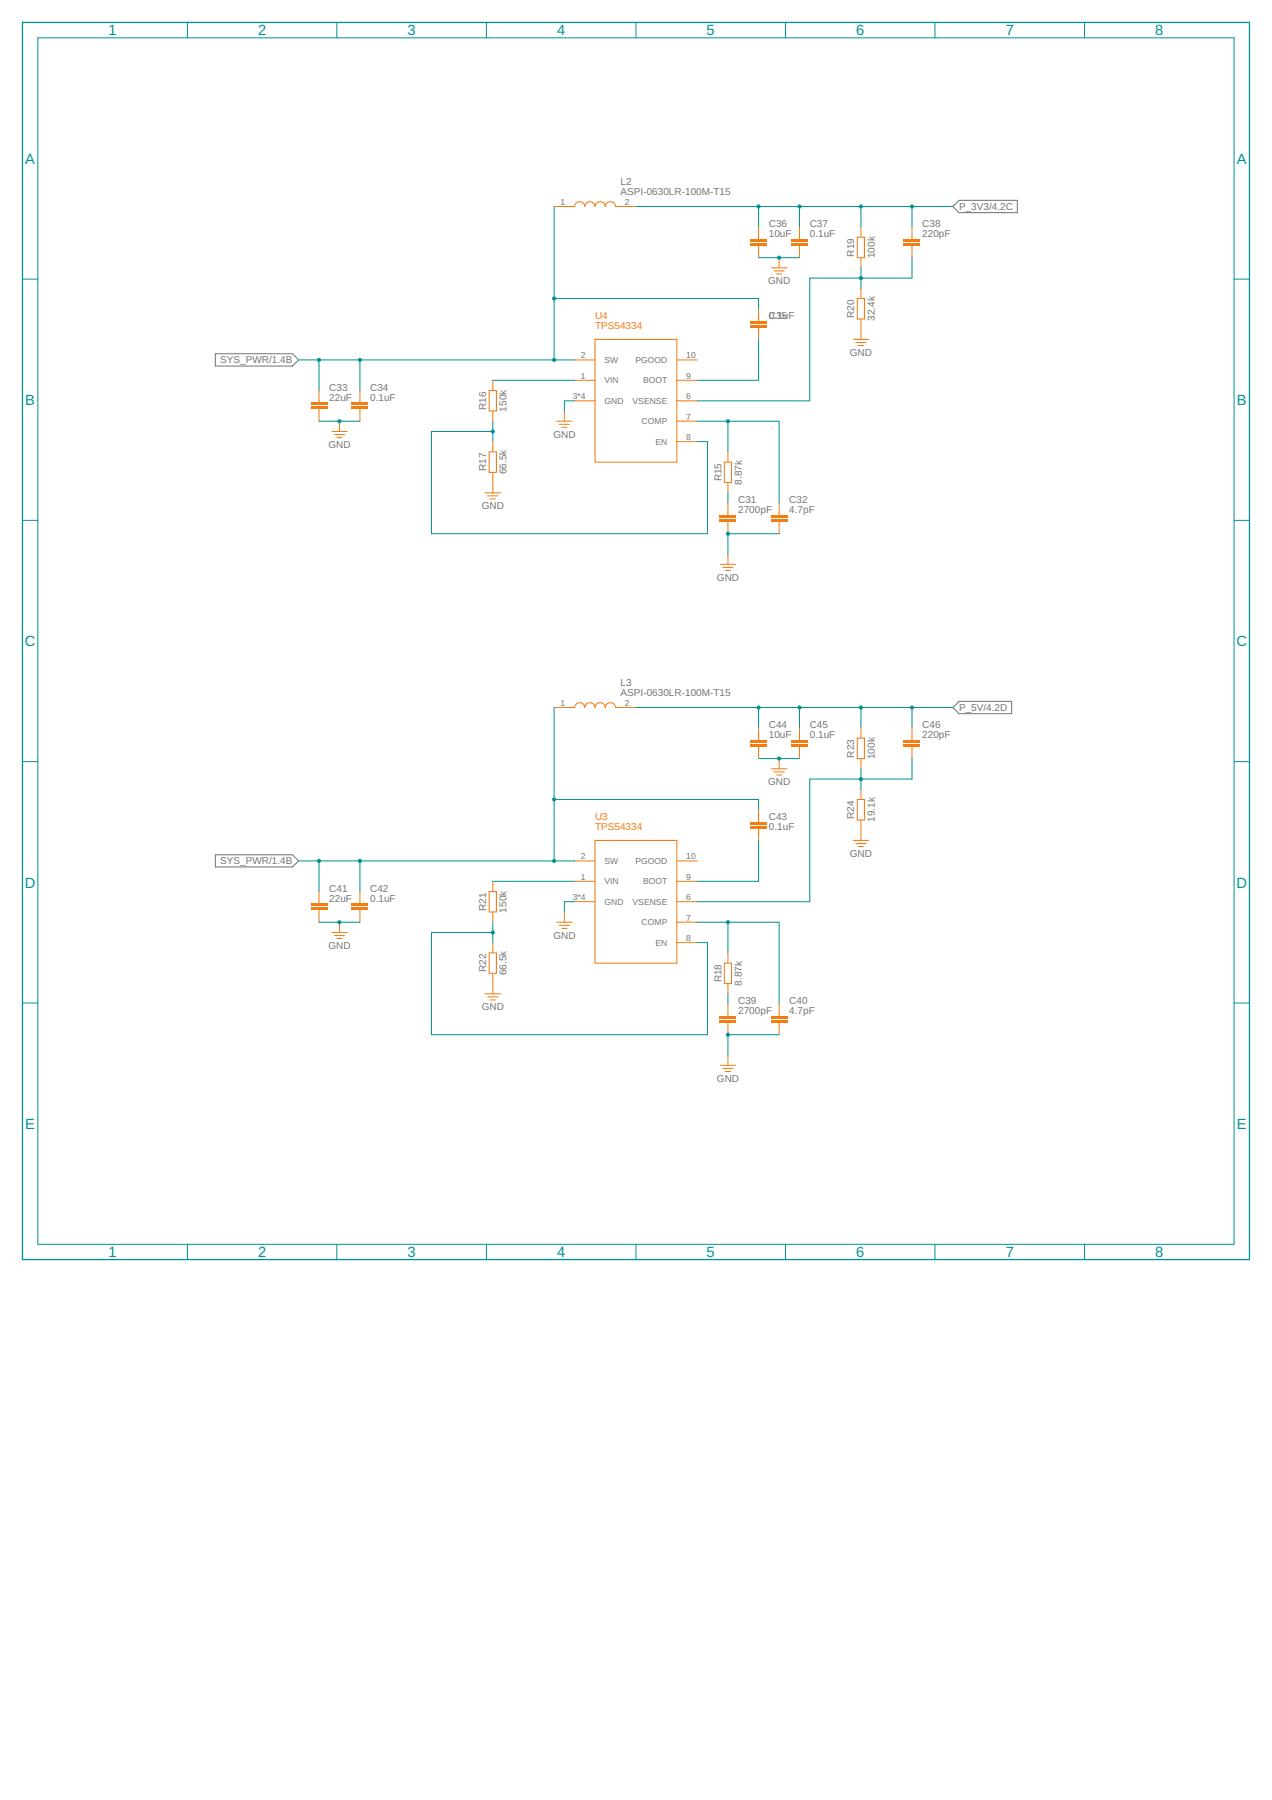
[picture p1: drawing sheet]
<svg xmlns="http://www.w3.org/2000/svg" width="210mm" height="297mm" viewBox="0 0 210 297" stroke-linecap="round" stroke-linejoin="round" font-family="sans-serif">
<path d="M157.2 34.1l1.1-1h9.6v2h-9.6zM35.5 58.4h12.8l1 1-1 1h-12.8zM157.2 116.8l1.1-1.1h8.6v2.1h-8.6zM35.5 141.1h12.8l1 1-1 1h-12.8z" fill="none" stroke="#757575" stroke-width=".17"/>
<g fill="none" stroke="#f57c10" stroke-width=".17">
<path d="M94.8 59.4h3.4M98.2 56h13.5v20.3h-13.5zM111.7 59.4h3.4M91.9 69.5h2.5M92.3 70h1.7M92.7 70.5h.9M93.1 67.8v1.7M94.8 62.8h3.4M94.8 66.1h3.4M111.7 62.8h3.4M111.7 66.1h3.4M111.7 69.5h3.4"/>
<path d="M111.7 72.9h3.4"/>
</g>
<path d="M118.8 85.9h2.7" fill="none" stroke="#f57c10" stroke-width=".34"/>
<path d="M118.8 85.7h2.7v.3h-2.7zM118.8 85.7v.3h2.7v-.3z" fill="#f57c10"/>
<path d="M118.8 85.2h2.7" fill="none" stroke="#f57c10" stroke-width=".34"/>
<path d="M118.8 85h2.7v.4h-2.7zM118.8 85v.4h2.7v-.4z" fill="#f57c10"/>
<path d="M120.1 83v2M120.1 86v2.1" fill="none" stroke="#f57c10" stroke-width=".17"/>
<path d="M127.2 85.9h2.7" fill="none" stroke="#f57c10" stroke-width=".34"/>
<path d="M127.2 85.7h2.7v.3h-2.7zM127.2 85.7v.3h2.7v-.3z" fill="#f57c10"/>
<path d="M127.2 85.2h2.7" fill="none" stroke="#f57c10" stroke-width=".34"/>
<path d="M127.2 85h2.7v.4h-2.7zM127.2 85v.4h2.7v-.4z" fill="#f57c10"/>
<path d="M119.5 76.3h1.2v3.3h-1.2zM120.1 74.6v1.7M120.1 79.6v1.7M118.9 93.1h2.5M119.3 93.6h1.7M119.7 94.1h.8M120.1 91.4v1.7M128.6 83v2M128.6 86v2.1" fill="none" stroke="#f57c10" stroke-width=".17"/>
<path d="M51.3 67.3h2.7" fill="none" stroke="#f57c10" stroke-width=".34"/>
<path d="M51.3 67.1h2.7v.4h-2.7zM51.3 67.1v.4h2.7v-.4z" fill="#f57c10"/>
<path d="M51.3 66.6h2.7" fill="none" stroke="#f57c10" stroke-width=".34"/>
<path d="M51.3 66.5h2.7v.3h-2.7zM51.3 66.5v.3h2.7v-.3z" fill="#f57c10"/>
<path d="M52.6 64.5v2M52.6 67.5v2" fill="none" stroke="#f57c10" stroke-width=".17"/>
<path d="M58 67.3h2.7" fill="none" stroke="#f57c10" stroke-width=".34"/>
<path d="M58 67.1h2.7v.4h-2.7zM58 67.1v.4h2.7v-.4z" fill="#f57c10"/>
<path d="M58 66.6h2.7" fill="none" stroke="#f57c10" stroke-width=".34"/>
<path d="M58 66.5h2.7v.3h-2.7zM58 66.5v.3h2.7v-.3z" fill="#f57c10"/>
<g fill="none" stroke="#f57c10" stroke-width=".17">
<path d="M54.8 71.2h2.5M55.2 71.7h1.7M55.6 72.2h.8M56 69.5v1.7M59.4 64.5v2M59.4 67.5v2M80.7 64.5h1.2v3.3h-1.2zM80.7 74.6h1.2v3.4h-1.2zM81.3 62.8v1.7M81.3 67.8v1.7M81.3 72.9v1.7M81.3 78v3.3"/>
<path d="M80.1 81.3h2.5M80.5 81.8h1.7M80.9 82.3h.8"/>
</g>
<path d="M123.8 53.8h2.7" fill="none" stroke="#f57c10" stroke-width=".34"/>
<path d="M123.8 53.7h2.7v.3h-2.7zM123.8 53.7v.3h2.7v-.3z" fill="#f57c10"/>
<path d="M123.8 53.1h2.7" fill="none" stroke="#f57c10" stroke-width=".34"/>
<path d="M123.8 53h2.7v.3h-2.7zM123.8 53v.3h2.7v-.3z" fill="#f57c10"/>
<path d="M91.4 34.1h3.4a.84 .84 0 0 1 .9-.8 .84 .84 0 0 1 .8 .8 .85 .85 0 0 1 .8-.8 .85 .85 0 0 1 .9 .8 .85 .85 0 0 1 .8-.8 .85 .85 0 0 1 .9 .8 .85 .85 0 0 1 .8-.8 .85 .85 0 0 1 .9 .8h3.3M125.2 50.9v2.1M125.2 54v2" fill="none" stroke="#f57c10" stroke-width=".17"/>
<path d="M123.8 40.3h2.7" fill="none" stroke="#f57c10" stroke-width=".34"/>
<path d="M123.8 40.2h2.7v.3h-2.7zM123.8 40.2v.3h2.7v-.3z" fill="#f57c10"/>
<path d="M123.8 39.6h2.7" fill="none" stroke="#f57c10" stroke-width=".34"/>
<path d="M123.8 39.5h2.7v.3h-2.7zM123.8 39.5v.3h2.7v-.3z" fill="#f57c10"/>
<path d="M125.2 37.4v2.1M125.2 40.5v2" fill="none" stroke="#f57c10" stroke-width=".17"/>
<path d="M130.6 40.3h2.7" fill="none" stroke="#f57c10" stroke-width=".34"/>
<path d="M130.6 40.2h2.7v.3h-2.7zM130.6 40.2v.3h2.7v-.3z" fill="#f57c10"/>
<path d="M130.6 39.6h2.7" fill="none" stroke="#f57c10" stroke-width=".34"/>
<path d="M130.6 39.5h2.7v.3h-2.7zM130.6 39.5v.3h2.7v-.3z" fill="#f57c10"/>
<path d="M131.9 37.4v2.1M131.9 40.5v2" fill="none" stroke="#f57c10" stroke-width=".17"/>
<path d="M149.1 40.3h2.7" fill="none" stroke="#f57c10" stroke-width=".34"/>
<path d="M149.1 40.2h2.7l.1 .3h-2.8zM149.1 40.2v.3h2.7v-.3z" fill="#f57c10"/>
<path d="M149.1 39.6h2.7" fill="none" stroke="#f57c10" stroke-width=".34"/>
<path d="M149.1 39.5h2.7l.1 .3h-2.8zM149.1 39.5v.3h2.7v-.3z" fill="#f57c10"/>
<g fill="none" stroke="#f57c10" stroke-width=".17">
<path d="M141.5 39.1h1.1v3.4h-1.1zM142.1 37.4v1.7M150.5 37.4v2.1M127.3 44.2h2.5M127.7 44.7h1.7M128.1 45.2h.9M128.6 42.5v1.7M140.8 56h2.5M141.2 56.5h1.7M141.5 49.3h1.1v3.3h-1.1zM141.6 57h.9M142.1 42.5v1.7"/>
<path d="M142.1 47.6v1.7M142.1 52.6v3.4M150.5 40.5v2M98.2 138.7h13.5v20.2h-13.5zM91.9 152.2h2.5M92.3 152.7h1.7M92.7 153.2h.9M93.1 150.5v1.7M94.8 145.4h3.4M94.8 142.1h3.4M94.8 148.8h3.4M111.7 145.4h3.4"/>
<path d="M111.7 142.1h3.4M111.7 148.8h3.4M111.7 152.2h3.4M111.7 155.6h3.4"/>
</g>
<path d="M118.8 168.6h2.7" fill="none" stroke="#f57c10" stroke-width=".34"/>
<path d="M118.8 168.4h2.7v.3h-2.7zM118.8 168.4v.3h2.7v-.3z" fill="#f57c10"/>
<path d="M118.8 167.9h2.7" fill="none" stroke="#f57c10" stroke-width=".34"/>
<path d="M118.8 167.7h2.7v.3h-2.7zM118.8 167.7v.3h2.7v-.3z" fill="#f57c10"/>
<path d="M120.1 165.7v2M120.1 168.7v2.1" fill="none" stroke="#f57c10" stroke-width=".17"/>
<path d="M127.2 168.6h2.7" fill="none" stroke="#f57c10" stroke-width=".34"/>
<path d="M127.2 168.4h2.7v.3h-2.7zM127.2 168.4v.3h2.7v-.3z" fill="#f57c10"/>
<path d="M127.2 167.9h2.7" fill="none" stroke="#f57c10" stroke-width=".34"/>
<path d="M127.2 167.7h2.7v.3h-2.7zM127.2 167.7v.3h2.7v-.3z" fill="#f57c10"/>
<path d="M119.5 158.9h1.2v3.4h-1.2zM120.1 157.2v1.7M118.9 175.8h2.5M119.3 176.3h1.7M119.7 176.8h.8M120.1 162.3v1.7M120.1 174.1v1.7M128.6 165.7v2M128.6 168.7v2.1" fill="none" stroke="#f57c10" stroke-width=".17"/>
<path d="M51.3 150h2.7" fill="none" stroke="#f57c10" stroke-width=".34"/>
<path d="M51.3 149.8h2.7v.4h-2.7zM51.3 149.8v.4h2.7v-.4z" fill="#f57c10"/>
<path d="M51.3 149.3h2.7" fill="none" stroke="#f57c10" stroke-width=".34"/>
<path d="M51.3 149.1h2.7v.4h-2.7zM51.3 149.1v.4h2.7v-.4z" fill="#f57c10"/>
<path d="M52.6 147.1v2M52.6 150.2v2" fill="none" stroke="#f57c10" stroke-width=".17"/>
<path d="M58 150h2.7" fill="none" stroke="#f57c10" stroke-width=".34"/>
<path d="M58 149.8h2.7v.4h-2.7zM58 149.8v.4h2.7v-.4z" fill="#f57c10"/>
<path d="M58 149.3h2.7" fill="none" stroke="#f57c10" stroke-width=".34"/>
<path d="M58 149.1h2.7v.4h-2.7zM58 149.1v.4h2.7v-.4z" fill="#f57c10"/>
<g fill="none" stroke="#f57c10" stroke-width=".17">
<path d="M54.8 153.9h2.5M55.2 154.4h1.7M55.6 154.9h.8M56 152.2v1.7M59.4 147.1v2M59.4 150.2v2M80.7 147.1h1.2v3.4h-1.2zM80.7 157.2h1.2v3.4h-1.2zM81.3 145.4v1.7M81.3 150.5v1.7M81.3 155.6v1.6M80.1 164h2.5"/>
<path d="M80.5 164.5h1.7M80.9 165h.8M81.3 160.6v3.4"/>
</g>
<path d="M123.8 136.5h2.7" fill="none" stroke="#f57c10" stroke-width=".34"/>
<path d="M123.8 136.3h2.7v.4h-2.7zM123.8 136.3v.4h2.7v-.4z" fill="#f57c10"/>
<path d="M123.8 135.8h2.7" fill="none" stroke="#f57c10" stroke-width=".34"/>
<path d="M123.8 135.7h2.7v.3h-2.7zM123.8 135.7v.3h2.7v-.3z" fill="#f57c10"/>
<path d="M91.4 116.8h3.4a.84 .84 0 0 1 .9-.8 .84 .84 0 0 1 .8 .8 .85 .85 0 0 1 .8-.8 .85 .85 0 0 1 .9 .8 .85 .85 0 0 1 .8-.8 .85 .85 0 0 1 .9 .8 .85 .85 0 0 1 .8-.8 .85 .85 0 0 1 .9 .8h3.3M125.2 133.6v2.1M125.2 136.7v2" fill="none" stroke="#f57c10" stroke-width=".17"/>
<path d="M123.8 123h2.7" fill="none" stroke="#f57c10" stroke-width=".34"/>
<path d="M123.8 122.8h2.7v.4h-2.7zM123.8 122.8v.4h2.7v-.4z" fill="#f57c10"/>
<path d="M123.8 122.3h2.7" fill="none" stroke="#f57c10" stroke-width=".34"/>
<path d="M123.8 122.2h2.7v.3h-2.7zM123.8 122.2v.3h2.7v-.3z" fill="#f57c10"/>
<path d="M125.2 120.1v2.1M125.2 123.2v2" fill="none" stroke="#f57c10" stroke-width=".17"/>
<path d="M130.6 123h2.7" fill="none" stroke="#f57c10" stroke-width=".34"/>
<path d="M130.6 122.8h2.7v.4h-2.7zM130.6 122.8v.4h2.7v-.4z" fill="#f57c10"/>
<path d="M130.6 122.3h2.7" fill="none" stroke="#f57c10" stroke-width=".34"/>
<path d="M130.6 122.2h2.7v.3h-2.7zM130.6 122.2v.3h2.7v-.3z" fill="#f57c10"/>
<path d="M131.9 120.1v2.1M131.9 123.2v2" fill="none" stroke="#f57c10" stroke-width=".17"/>
<path d="M149.1 123h2.7" fill="none" stroke="#f57c10" stroke-width=".34"/>
<path d="M149.1 122.8h2.7l.1 .4h-2.8zM149.1 122.8v.4h2.7v-.4z" fill="#f57c10"/>
<path d="M149.1 122.3h2.7" fill="none" stroke="#f57c10" stroke-width=".34"/>
<path d="M149.1 122.2h2.7l.1 .3h-2.8zM149.1 122.2v.3h2.7v-.3z" fill="#f57c10"/>
<g fill="none" stroke="#f57c10" stroke-width=".17">
<path d="M127.3 126.9h2.5M127.7 127.4h1.7M128.1 127.9h.9M128.6 125.2v1.7M140.8 138.7h2.5M141.2 139.2h1.7M141.5 121.8h1.1v3.4h-1.1zM141.5 131.9h1.1v3.4h-1.1zM141.6 139.7h.9M142.1 120.1v1.7M142.1 125.2v1.7M142.1 130.3v1.6"/>
<path d="M142.1 135.3v3.4M150.5 120.1v2.1M150.5 123.2v2"/>
</g>
<path d="M3.7 3.7h202.5v204.2h-202.5z" fill="none" stroke="#009292" stroke-width=".21"/>
<g fill="none" stroke="#009292" stroke-width=".17">
<path d="M6.2 6.2h197.4v199.1h-197.4zM30.9 3.7v2.5M55.6 3.7v2.5M80.3 3.7v2.5M104.9 3.7v2.5M129.6 3.7v2.5M154.3 3.7v2.5M179 3.7v2.5M3.7 46.1h2.5M203.6 46.1h2.6M94.8 66.1h-1.7v1.7M3.7 85.9h2.5"/>
<path d="M128.6 88.1h-8.5v3.3M203.6 85.9h2.6M3.7 125.7h2.5M203.6 125.7h2.6M3.7 165.5h2.5M203.6 165.5h2.6M30.9 205.3v2.6M55.6 205.3v2.6M80.3 205.3v2.6M104.9 205.3v2.6M129.6 205.3v2.6M154.3 205.3v2.6"/>
<path d="M179 205.3v2.6"/>
</g>
<circle cx="120.1" cy="88.1" r=".34" fill="#009292"/>
<path d="M119.8 88.1a.35 .35 0 0 1 .7 0 .35 .35 0 0 1-.7 0zM119.8 88.1a.35 .35 0 0 0 .7 0 .35 .35 0 0 0-.7 0z" fill="#009292"/>
<path d="M52.6 69.5h6.8" fill="none" stroke="#009292" stroke-width=".17"/>
<circle cx="56" cy="69.5" r=".34" fill="#009292"/>
<path d="M55.7 69.5a.34 .34 0 0 1 .6 0 .34 .34 0 0 1-.6 0zM55.7 69.5a.34 .34 0 0 0 .6 0 .34 .34 0 0 0-.6 0z" fill="#009292"/>
<path d="M125.2 42.5h6.7" fill="none" stroke="#009292" stroke-width=".17"/>
<circle cx="128.6" cy="42.5" r=".34" fill="#009292"/>
<path d="M128.2 42.5a.35 .35 0 0 1 .7 0 .35 .35 0 0 1-.7 0zM128.2 42.5a.35 .35 0 0 0 .7 0 .35 .35 0 0 0-.7 0z" fill="#009292"/>
<path d="M94.8 148.8h-1.7v1.7M128.6 170.8h-8.5v3.3" fill="none" stroke="#009292" stroke-width=".17"/>
<circle cx="120.1" cy="170.8" r=".34" fill="#009292"/>
<path d="M119.8 170.8a.35 .35 0 0 1 .7 0 .35 .35 0 0 1-.7 0zM119.8 170.8a.35 .35 0 0 0 .7 0 .35 .35 0 0 0-.7 0z" fill="#009292"/>
<path d="M52.6 152.2h6.8" fill="none" stroke="#009292" stroke-width=".17"/>
<circle cx="56" cy="152.2" r=".34" fill="#009292"/>
<path d="M55.7 152.2a.34 .34 0 0 1 .6 0 .34 .34 0 0 1-.6 0zM55.7 152.2a.34 .34 0 0 0 .6 0 .34 .34 0 0 0-.6 0z" fill="#009292"/>
<path d="M125.2 125.2h6.7" fill="none" stroke="#009292" stroke-width=".17"/>
<circle cx="128.6" cy="125.2" r=".34" fill="#009292"/>
<path d="M128.2 125.2a.35 .35 0 0 1 .7 0 .35 .35 0 0 1-.7 0zM128.2 125.2a.35 .35 0 0 0 .7 0 .35 .35 0 0 0-.7 0z" fill="#009292"/>
<path d="M115.1 69.5h13.5v13.5M120.1 69.5v5.1M120.1 81.3v1.7" fill="none" stroke="#009292" stroke-width=".17"/>
<circle cx="120.1" cy="69.5" r=".34" fill="#009292"/>
<path d="M119.8 69.5a.35 .35 0 0 1 .7 0 .35 .35 0 0 1-.7 0zM119.8 69.5a.35 .35 0 0 0 .7 0 .35 .35 0 0 0-.7 0z" fill="#009292"/>
<path d="M81.3 69.5v3.4M81.3 71.2h-10.1v16.9h45.6v-15.2h-1.7" fill="none" stroke="#009292" stroke-width=".17"/>
<circle cx="81.3" cy="71.2" r=".34" fill="#009292"/>
<path d="M81 71.2a.35 .35 0 0 1 .7 0 .35 .35 0 0 1-.7 0zM81 71.2a.35 .35 0 0 0 .7 0 .35 .35 0 0 0-.7 0z" fill="#009292"/>
<path d="M91.4 34.1v25.3M49.3 59.4h45.5M52.6 59.4v5.1M59.4 59.4v5.1M91.4 49.3h33.8v1.6" fill="none" stroke="#009292" stroke-width=".17"/>
<g fill="#009292">
<circle cx="91.4" cy="49.3" r=".34"/>
<circle cx="91.4" cy="59.4" r=".34"/>
<circle cx="59.4" cy="59.4" r=".34"/>
<circle cx="52.6" cy="59.4" r=".34"/>
</g>
<g fill="#009292">
<path d="M91.1 49.3a.35 .35 0 0 1 .7 0 .35 .35 0 0 1-.7 0zM91.1 49.3a.35 .35 0 0 0 .7 0 .35 .35 0 0 0-.7 0z"/>
<path d="M91.1 59.4a.35 .35 0 0 1 .7 0 .35 .35 0 0 1-.7 0zM91.1 59.4a.35 .35 0 0 0 .7 0 .35 .35 0 0 0-.7 0z"/>
<path d="M59.1 59.4a.34 .34 0 0 1 .6 0 .34 .34 0 0 1-.6 0zM59.1 59.4a.34 .34 0 0 0 .6 0 .34 .34 0 0 0-.6 0z"/>
<path d="M52.3 59.4a.35 .35 0 0 1 .7 0 .35 .35 0 0 1-.7 0zM52.3 59.4a.35 .35 0 0 0 .7 0 .35 .35 0 0 0-.7 0z"/>
</g>
<path d="M91.4 116.8v25.3M91.4 131.9h33.8v1.7M49.3 142.1h45.5M52.6 142.1v5M59.4 142.1v5" fill="none" stroke="#009292" stroke-width=".17"/>
<g fill="#009292">
<circle cx="91.4" cy="131.9" r=".34"/>
<circle cx="91.4" cy="142.1" r=".34"/>
<circle cx="59.4" cy="142.1" r=".34"/>
<circle cx="52.6" cy="142.1" r=".34"/>
</g>
<g fill="#009292">
<path d="M91.1 131.9a.35 .35 0 0 1 .7 0 .35 .35 0 0 1-.7 0zM91.1 131.9a.35 .35 0 0 0 .7 0 .35 .35 0 0 0-.7 0z"/>
<path d="M91.1 142.1a.35 .35 0 0 1 .7 0 .35 .35 0 0 1-.7 0zM91.1 142.1a.35 .35 0 0 0 .7 0 .35 .35 0 0 0-.7 0z"/>
<path d="M59.1 142.1a.34 .34 0 0 1 .6 0 .34 .34 0 0 1-.6 0zM59.1 142.1a.34 .34 0 0 0 .6 0 .34 .34 0 0 0-.6 0z"/>
<path d="M52.3 142.1a.35 .35 0 0 1 .7 0 .35 .35 0 0 1-.7 0zM52.3 142.1a.35 .35 0 0 0 .7 0 .35 .35 0 0 0-.7 0z"/>
</g>
<path d="M104.9 34.1h52.3M125.2 34.1v3.3M131.9 34.1v3.3M142.1 34.1v3.3M150.5 34.1v3.3M125.2 56v6.8h-10.1M81.3 62.8h13.5" fill="none" stroke="#009292" stroke-width=".17"/>
<g fill="#009292">
<circle cx="125.2" cy="34.1" r=".34"/>
<circle cx="131.9" cy="34.1" r=".34"/>
<circle cx="142.1" cy="34.1" r=".34"/>
<circle cx="150.5" cy="34.1" r=".34"/>
</g>
<g fill="#009292">
<path d="M124.8 34.1a.35 .35 0 0 1 .7 0 .35 .35 0 0 1-.7 0zM124.8 34.1a.35 .35 0 0 0 .7 0 .35 .35 0 0 0-.7 0z"/>
<path d="M131.6 34.1a.35 .35 0 0 1 .7 0 .35 .35 0 0 1-.7 0zM131.6 34.1a.35 .35 0 0 0 .7 0 .35 .35 0 0 0-.7 0z"/>
<path d="M141.7 34.1a.35 .35 0 0 1 .7 0 .35 .35 0 0 1-.7 0zM141.7 34.1a.35 .35 0 0 0 .7 0 .35 .35 0 0 0-.7 0z"/>
<path d="M150.2 34.1a.34 .34 0 0 1 .6 0 .34 .34 0 0 1-.6 0zM150.2 34.1a.34 .34 0 0 0 .6 0 .34 .34 0 0 0-.6 0z"/>
</g>
<path d="M150.5 42.5v3.4h-8.4v-1.7" fill="none" stroke="#009292" stroke-width=".17"/>
<circle cx="142.1" cy="45.9" r=".34" fill="#009292"/>
<path d="M141.7 45.9a.35 .35 0 0 1 .7 0 .35 .35 0 0 1-.7 0zM141.7 45.9a.35 .35 0 0 0 .7 0 .35 .35 0 0 0-.7 0z" fill="#009292"/>
<path d="M142.1 47.6v-1.7h-8.5v20.2h-18.5M115.1 152.2h13.5v13.5M120.1 152.2v5M120.1 164v1.7" fill="none" stroke="#009292" stroke-width=".17"/>
<circle cx="120.1" cy="152.2" r=".34" fill="#009292"/>
<path d="M119.8 152.2a.35 .35 0 0 1 .7 0 .35 .35 0 0 1-.7 0zM119.8 152.2a.35 .35 0 0 0 .7 0 .35 .35 0 0 0-.7 0z" fill="#009292"/>
<path d="M81.3 152.2v3.4M81.3 153.9h-10.1v16.9h45.6v-15.2h-1.7" fill="none" stroke="#009292" stroke-width=".17"/>
<circle cx="81.3" cy="153.9" r=".34" fill="#009292"/>
<path d="M81 153.9a.35 .35 0 0 1 .7 0 .35 .35 0 0 1-.7 0zM81 153.9a.35 .35 0 0 0 .7 0 .35 .35 0 0 0-.7 0z" fill="#009292"/>
<path d="M125.2 138.7v6.7h-10.1M150.5 125.2v3.4h-8.4v-1.7M81.3 145.4h13.5" fill="none" stroke="#009292" stroke-width=".17"/>
<circle cx="142.1" cy="128.6" r=".34" fill="#009292"/>
<path d="M141.7 128.6a.35 .35 0 0 1 .7 0 .35 .35 0 0 1-.7 0zM141.7 128.6a.35 .35 0 0 0 .7 0 .35 .35 0 0 0-.7 0z" fill="#009292"/>
<path d="M104.9 116.8h52.3M125.2 116.8v3.3M131.9 116.8v3.3M142.1 116.8v3.3M150.5 116.8v3.3M142.1 130.3v-1.7h-8.5v20.2h-18.5" fill="none" stroke="#009292" stroke-width=".17"/>
<g fill="#009292">
<circle cx="125.2" cy="116.8" r=".34"/>
<circle cx="131.9" cy="116.8" r=".34"/>
<circle cx="142.1" cy="116.8" r=".34"/>
<circle cx="150.5" cy="116.8" r=".34"/>
</g>
<g fill="#009292">
<path d="M124.8 116.8a.35 .35 0 0 1 .7 0 .35 .35 0 0 1-.7 0zM124.8 116.8a.35 .35 0 0 0 .7 0 .35 .35 0 0 0-.7 0z"/>
<path d="M131.6 116.8a.35 .35 0 0 1 .7 0 .35 .35 0 0 1-.7 0zM131.6 116.8a.35 .35 0 0 0 .7 0 .35 .35 0 0 0-.7 0z"/>
<path d="M141.7 116.8a.35 .35 0 0 1 .7 0 .35 .35 0 0 1-.7 0zM141.7 116.8a.35 .35 0 0 0 .7 0 .35 .35 0 0 0-.7 0z"/>
<path d="M150.2 116.8a.34 .34 0 0 1 .6 0 .34 .34 0 0 1-.6 0zM150.2 116.8a.34 .34 0 0 0 .6 0 .34 .34 0 0 0-.6 0z"/>
</g>
<g font-size="2.4" fill="#009292">
<text x="17.9" y="5.8">1</text>
<text x="42.6" y="5.8">2</text>
<text x="67.3" y="5.8">3</text>
<text x="91.9" y="5.8">4</text>
<text x="116.6" y="5.8">5</text>
<text x="141.3" y="5.8">6</text>
<text x="166" y="5.8">7</text>
<text x="190.6" y="5.8">8</text>
<text x="4.2" y="27">A</text>
<text x="204.1" y="27">A</text>
<text x="4.2" y="66.8">B</text>
<text x="204.1" y="66.8">B</text>
<text x="4.1" y="106.7">C</text>
<text x="204" y="106.7">C</text>
<text x="4.1" y="146.5">D</text>
<text x="204" y="146.5">D</text>
<text x="4.2" y="186.3">E</text>
<text x="204.1" y="186.3">E</text>
<text x="17.9" y="207.5">1</text>
<text x="42.6" y="207.5">2</text>
<text x="67.3" y="207.5">3</text>
<text x="91.9" y="207.5">4</text>
<text x="116.6" y="207.5">5</text>
<text x="141.3" y="207.5">6</text>
<text x="166" y="207.5">7</text>
<text x="190.6" y="207.5">8</text>
</g>
<g font-size="1.7" fill="#757575">
<text x="102.4" y="32.1">ASPI-0630LR-100M-T15</text>
<text x="102.4" y="30.5">L2</text>
<text x="158.3" y="34.7">P_3V3/4.2C</text>
<text x="126.9" y="39.1">10uF</text>
<text x="126.9" y="37.5">C36</text>
<text x="133.6" y="39.1">0.1uF</text>
<text x="133.6" y="37.5">C37</text>
<text x="152.2" y="39.1">220pF</text>
<text x="152.2" y="37.5">C38</text>
<text x="126.7" y="46.9">GND</text>
<text x="141" y="42.3" transform="rotate(-90 141 42.3)">R19</text>
<text x="144.3" y="42.6" transform="rotate(-90 144.3 42.6)">100k</text>
<text x="126.9" y="52.6">0.1uF</text>
<text x="126.9" y="52.6">C35</text>
<text x="141" y="52.5" transform="rotate(-90 141 52.5)">R20</text>
<text x="144.3" y="53" transform="rotate(-90 144.3 53)">32.4k</text>
<text x="36.3" y="60">SYS_PWR/1.4B</text>
<text x="140.2" y="58.7">GND</text>
<text x="54.3" y="64.4">C33</text>
<text x="61.1" y="64.4">C34</text>
<text x="54.3" y="66.1">22uF</text>
<text x="61.1" y="66.1">0.1uF</text>
<text x="80.2" y="67.6" transform="rotate(-90 80.2 67.6)">R16</text>
<text x="83.6" y="67.9" transform="rotate(-90 83.6 67.9)">150k</text>
<text x="54.2" y="73.9">GND</text>
<text x="80.2" y="77.8" transform="rotate(-90 80.2 77.8)">R17</text>
<text x="91.3" y="72.2">GND</text>
<text x="83.6" y="78.3" transform="rotate(-90 83.6 78.3)">66.5k</text>
<text x="119" y="79.5" transform="rotate(-90 119 79.5)">R15</text>
<text x="121.8" y="83">C31</text>
<text x="122.4" y="80" transform="rotate(-90 122.4 80)">8.87k</text>
<text x="130.3" y="83">C32</text>
<text x="79.5" y="84">GND</text>
<text x="121.8" y="84.7">2700pF</text>
<text x="130.3" y="84.7">4.7pF</text>
<text x="118.3" y="95.8">GND</text>
<text x="102.4" y="113.1">L3</text>
<text x="102.4" y="114.8">ASPI-0630LR-100M-T15</text>
<text x="158.3" y="117.3">P_5V/4.2D</text>
<text x="126.9" y="121.8">10uF</text>
<text x="126.9" y="120.1">C44</text>
<text x="133.6" y="121.8">0.1uF</text>
<text x="133.6" y="120.1">C45</text>
<text x="141" y="125" transform="rotate(-90 141 125)">R23</text>
<text x="144.3" y="125.3" transform="rotate(-90 144.3 125.3)">100k</text>
<text x="152.2" y="121.8">220pF</text>
<text x="152.2" y="120.1">C46</text>
<text x="126.7" y="129.6">GND</text>
<text x="126.9" y="137">0.1uF</text>
<text x="126.9" y="135.3">C43</text>
<text x="141" y="135.1" transform="rotate(-90 141 135.1)">R24</text>
<text x="144.3" y="135.6" transform="rotate(-90 144.3 135.6)">19.1k</text>
<text x="36.3" y="142.7">SYS_PWR/1.4B</text>
<text x="140.2" y="141.4">GND</text>
<text x="54.3" y="148.8">22uF</text>
<text x="54.3" y="147.1">C41</text>
<text x="61.1" y="148.8">0.1uF</text>
<text x="61.1" y="147.1">C42</text>
<text x="80.2" y="150.3" transform="rotate(-90 80.2 150.3)">R21</text>
<text x="83.6" y="150.6" transform="rotate(-90 83.6 150.6)">150k</text>
<text x="91.3" y="154.9">GND</text>
<text x="54.2" y="156.6">GND</text>
<text x="80.2" y="160.4" transform="rotate(-90 80.2 160.4)">R22</text>
<text x="83.6" y="160.9" transform="rotate(-90 83.6 160.9)">66.5k</text>
<text x="79.5" y="166.7">GND</text>
<text x="119" y="162.1" transform="rotate(-90 119 162.1)">R18</text>
<text x="121.8" y="167.4">2700pF</text>
<text x="121.8" y="165.7">C39</text>
<text x="122.4" y="162.6" transform="rotate(-90 122.4 162.6)">8.87k</text>
<text x="130.3" y="167.4">4.7pF</text>
<text x="130.3" y="165.7">C40</text>
<text x="118.3" y="178.5">GND</text>
</g>
<g font-size="1.7" fill="#f57c10">
<text x="98.2" y="52.6">U4</text>
<text x="98.2" y="54.3">TPS54334</text>
<text x="98.2" y="135.3">U3</text>
<text x="98.2" y="137">TPS54334</text>
</g>
<g font-size="1.4" fill="#757575">
<text x="92.5" y="33.8">1</text>
<text x="103.1" y="33.8">2</text>
<text x="95.9" y="59.2">2</text>
<text x="99.7" y="59.9">SW</text>
<text x="104.9" y="59.9">PGOOD</text>
<text x="113.2" y="59.2">10</text>
<text x="94.5" y="65.9">3*4</text>
<text x="95.9" y="62.5">1</text>
<text x="99.7" y="63.3">VIN</text>
<text x="106.1" y="63.3">BOOT</text>
<text x="113.2" y="65.9">6</text>
<text x="113.2" y="62.5">9</text>
<text x="99.7" y="66.6">GND</text>
<text x="104.4" y="66.6">VSENSE</text>
<text x="105.9" y="70">COMP</text>
<text x="113.2" y="69.3">7</text>
<text x="108.2" y="73.4">EN</text>
<text x="113.2" y="72.6">8</text>
<text x="92.5" y="116.5">1</text>
<text x="103.1" y="116.5">2</text>
<text x="95.9" y="141.8">2</text>
<text x="99.7" y="142.6">SW</text>
<text x="104.9" y="142.6">PGOOD</text>
<text x="113.2" y="141.8">10</text>
<text x="94.5" y="148.6">3*4</text>
<text x="95.9" y="145.2">1</text>
<text x="99.7" y="145.9">VIN</text>
<text x="99.7" y="149.3">GND</text>
<text x="104.4" y="149.3">VSENSE</text>
<text x="106.1" y="145.9">BOOT</text>
<text x="113.2" y="148.6">6</text>
<text x="113.2" y="145.2">9</text>
<text x="105.9" y="152.7">COMP</text>
<text x="113.2" y="151.9">7</text>
<text x="113.2" y="155.3">8</text>
<text x="108.2" y="156.1">EN</text>
</g>
</svg>
